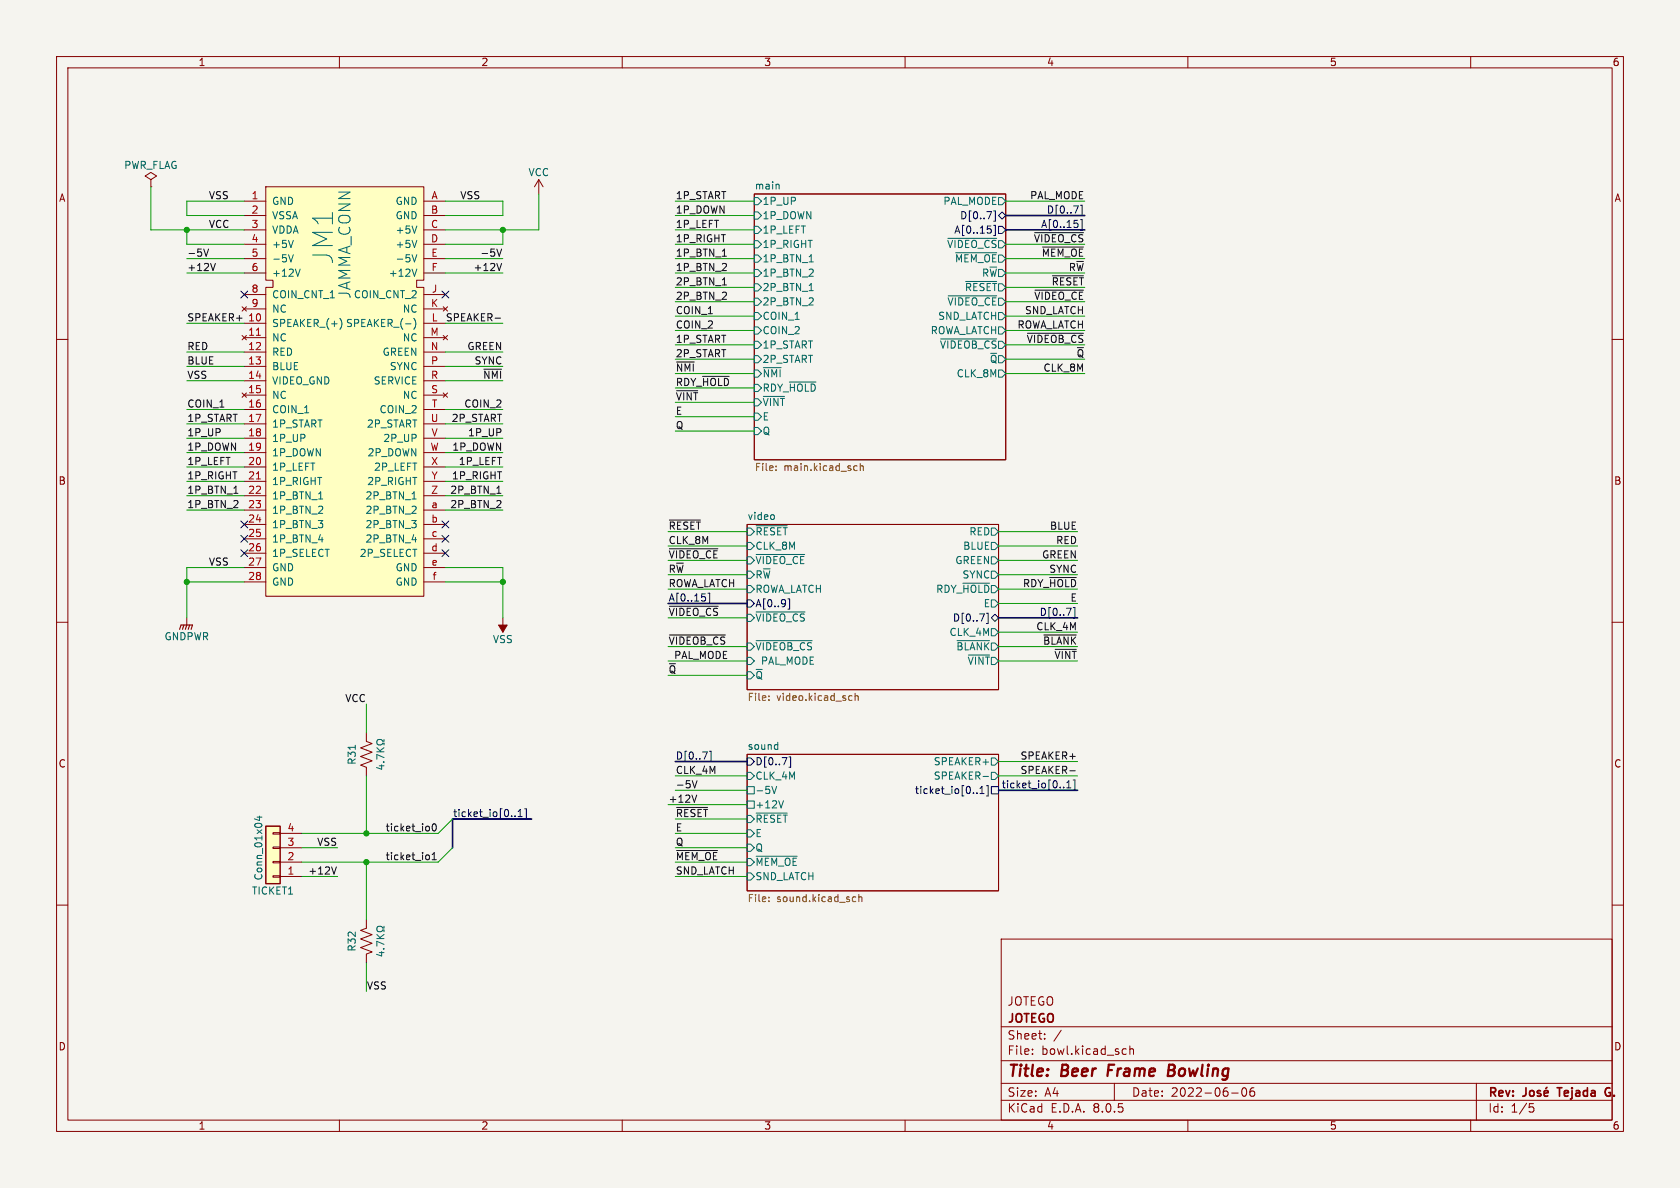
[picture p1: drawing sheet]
<svg xmlns="http://www.w3.org/2000/svg" width="297mm" height="210mm" viewBox="0 0 297 210" stroke-linecap="round" stroke-linejoin="round" font-family="sans-serif">
<path d="M0 0h297v210h-297z" fill="#f5f4ef" stroke="#f5f4ef" stroke-width=".18"/>
<g fill="none" stroke="#840000" stroke-width=".18">
<path d="M10 10h277v190h-277zM12 12h273v186h-273zM60 10v2M110 10v2M160 10v2M210 10v2M260 10v2M26.7 31.8l1-.7-1-.6-1 .6 1 .7v1.2M26.7 33h.1M133.3 34.3h44.5v47h-44.5zM10 60h2M285 60h2"/>
<path d="M132.1 92.7h44.4v29.2h-44.4zM10 110h2M285 110h2M64.8 129.5v1.6l1 .3-2 .8 2 .8-2 .7 2 .8-2 .8 1 .3v1.6M132.1 133.4h44.4v24.1h-44.4zM10 160h2M285 160h2M177 166h108v32h-108zM60 198v2M110 198v2M160 198v2M177 194.5h108"/>
<path d="M177 191.5h108M177 187.5h108M177 181.5h108M182.5 186.3v.1M182.5 185.5v.1M184.7 183.6v.1M184.7 182.8v.1M187.6 182.1l-1.3 2M197 191.5v3M198.7 185.4l.4 .1M199.1 186.3l-.4 .1M199.7 185.5l.3-.1 .3 .1 .1 .9"/>
<path d="M199.7 184.9v1.5M210 198v2M217.7 193.2h1.2M220 192.3a.94 .94 0 0 1 0 1.5 .81 .81 0 0 1-.3-1.4M221.7 192.3a.59 .59 0 0 0-.7 .6v.6l.1 .2 .4 .1 .2-.1 .1-.5-.1-.3h-.5l-.2 .3M260 198v2M261 191.5v6.5M270.4 195.1h.7M270.5 195.7h.4l.3 .3-.2 .5-.5 .1"/>
</g>
<path d="M269.8 192.3v1.1a.48 .48 0 0 1-.6 .4M270.6 192.9l.3-.1 .3 .3v.4l-.3 .3-.3-.1-.2-.2v-.4zM272.3 192.9l-.3-.1-.2 .2v.2l.5 .2v.3h-.5M273 193.3l.7-.2-.1-.2-.4-.1-.2 .2 .1 .7h.5M273.5 192.2l-.2 .2M275.3 192.3h.8M284.4 193.1h.3M284.5 192.3a.75 .75 0 0 0-.7 .7 .75 .75 0 0 0 .6 .8l.2-.1" fill="none" stroke="#840000" stroke-width=".3"/>
<path d="M196 188.2l-.2 2M206.6 189.2h.6M207.2 189.2l.3 .1M207.4 188.2h-.7l-.3 2 1-.1M207.4 189.1l-.2 .1" fill="none" stroke="#840000" stroke-width=".4"/>
<g fill="none" stroke="#006464" stroke-width=".18">
<path d="M133.3 34.9h.7l.6 .7-.6 .6h-.7zM133.3 37.5h.7l.6 .6-.6 .6h-.7zM137.7 32.6v.8M176.5 34.9h.7l.6 .7-.6 .6h-.7zM133.3 40h.7l.6 .6-.6 .7h-.7zM133.3 42.5h.7l.6 .7-.6 .6h-.7zM133.3 52.7h.7l.6 .6-.6 .7h-.7zM133.3 45.1h.7l.6 .6-.6 .7h-.7zM133.3 47.6h.7l.6 .7-.6 .6h-.7zM133.3 50.2h.7l.6 .6-.6 .6h-.7zM133.3 57.8h.7l.6 .6-.6 .7h-.7zM133.3 55.2h.7l.6 .7-.6 .6h-.7z"/>
<path d="M143 46.3h.8M143 51.4h.8M166.3 59.9h9.9M167.6 42.1h8.6M167.6 52.3h8.6M169 44.7h7.2M170.7 49.8h5.5M176.5 55.2h.7l.6 .7-.6 .6h-.7zM176.5 57.8h.7l.6 .6-.6 .7h-.7zM133.3 60.3h.7l.6 .7-.6 .6h-.7zM133.3 62.9h.7l.6 .6-.6 .6h-.7zM133.3 65.4h.7l.6 .6-.6 .7h-.7z"/>
<path d="M133.3 70.5h.7l.6 .6-.6 .7h-.7zM133.3 73h.7l.6 .7-.6 .6h-.7zM133.3 75.6h.7l.6 .6-.6 .6h-.7zM133.3 67.9h.7l.6 .7-.6 .6h-.7zM134.9 65h3.2M134.9 70.1h3.8M139.5 67.5h4.8M176.5 65.4h.7l.6 .6-.6 .7h-.7zM132.1 93.3h.6l.6 .7-.6 .6h-.6zM132.1 98.4h.6l.6 .7-.6 .6h-.6zM132.1 95.9h.6l.6 .6-.6 .7h-.6zM133.7 92.9h5.5"/>
<path d="M133.7 98h8.6M136.8 91.1v.6M175.3 93.3h.6l.6 .7-.6 .6h-.6zM175.3 95.9h.6l.6 .6-.6 .7h-.6zM175.3 98.4h.6l.6 .7-.6 .6h-.6zM132.1 101h.6l.6 .6-.6 .6h-.6zM132.1 103.5h.6l.6 .6-.6 .7h-.6zM132.1 108.6h.6l.6 .6-.6 .7h-.6zM132.1 118.7h.6l.6 .7-.6 .6h-.6zM132.1 113.7h.6l.6 .6-.6 .6h-.6zM132.1 116.2h.6l.6 .6-.6 .7h-.6zM133.7 113.3h9.9"/>
<path d="M133.7 108.2h8.6M169.2 113.3h5.7M170.2 103.1h4.7M171.2 115.8h3.7M175.3 101h.6l.6 .6-.6 .6h-.6zM175.3 106h.6l.6 .7-.6 .6h-.6zM175.3 111.1h.6l.6 .7-.6 .6h-.6zM62.8 131.7v.8M66.6 132.9h1.3M66.6 132.2l.7 .7M67 135.4h.9M67.5 135.2v.8l-.9-.3"/>
<path d="M67.8 134.7h.1M67.9 130.7v.3h-.3a.54 .54 0 0 0-.7-.2 .54 .54 0 0 0-.2 .7 .58 .58 0 0 0 .9-.1h.3v.3M67.9 133.9l-1.3-.5v.8M67.9 132.2l-.7 .5M132.1 139.1h1.2v1.2h-1.2zM132.1 136.5h.6l.6 .7-.6 .6h-.6zM136.5 139l.4 1.3 .4-1.3M137.4 131.6l.1 .1M137.5 131.2v1.3M137.5 132.4l-.1 .1M173.8 137.3h1M175.3 134h.6l.6 .6-.6 .7h-.6z"/>
<path d="M175.3 136.5h.6l.6 .7-.6 .6h-.6zM132.1 154.3h.6l.6 .6-.6 .7h-.6zM132.1 146.7h.6l.6 .6-.6 .7h-.6zM132.1 149.2h.6l.6 .7-.6 .6h-.6zM132.1 151.8h.6l.6 .6-.6 .6h-.6zM132.1 141.6h1.2v1.3h-1.2zM132.1 144.1h.6l.6 .7-.6 .6h-.6zM133.7 151.4h7.2M133.7 143.7h5.5M138.5 141.5l-.4 1.3"/>
</g>
<g fill="none" stroke="#000084" stroke-width=".18">
<path d="M175.7 37.3h.3v1.8h-.3M175.7 39.8h.3v1.8h-.3M176.5 38.1l.7-.6 .6 .6-.6 .6zM175.2 40.6v.5M176.5 40h.7l.6 .6-.6 .7h-.7zM132.1 106h.6l.6 .7-.6 .6h-.6zM139.3 105.9h.3v1.8h-.3M174.4 108.4h.3v1.8h-.3M175.3 109.2l.6-.6 .6 .6-.6 .7zM132.1 134h.6l.6 .6-.6 .7h-.6zM139.5 133.8h.3v1.8h-.3M173.2 139.4l.4-.4v1.3"/>
<path d="M174.4 138.9h.3v1.8h-.3M175.3 139.1h1.2v1.2h-1.2zM172.7 140.2v.1M173.2 140.3h.8"/>
</g>
<g fill="none" stroke="#725600" stroke-width=".18">
<path d="M137.2 83.1v.1M137.2 82.4v.1M151.2 82.3l.3 .1M151.5 83.1l-.3 .1M152.1 82.5l.2-.2 .3 .1v.8M152.1 81.9v1.3M135.9 123.7v.1M135.9 123v.2M150.3 123h.3M150.6 123.8h-.3M151.2 123.1l.2-.1h.3v.8M151.2 122.6v1.2"/>
<path d="M135.9 158.6v.1M135.9 159.3v.1M150.9 158.5l.4 .1M151.3 159.3l-.4 .1M151.8 158.7l.2-.2 .3 .1 .1 .8M151.8 158.1v1.3"/>
</g>
<path d="M47 33h27.9v16.5h-1.2v1.3h1.2v54.6h-27.9v-54.6h1.3v-1.3h-1.3z" fill="#ffffc2"/>
<g fill="none" stroke="#840000" stroke-width=".18">
<path d="M43.2 35.6h3.8M43.2 38.1h3.8M47 33h27.9v16.5h-1.2v1.3h1.2v54.6h-27.9v-54.6h1.3v-1.3h-1.3zM74.9 35.6h3.8M74.9 38.1h3.8M95.2 31.8l-.7 1.2M95.2 31.8v2.5M95.2 31.8l.8 1.2M42.8 59.3l.8 .8M42.8 54.2l.8 .8M43.2 57.2h3.8M43.2 59.7h3.8"/>
<path d="M43.2 40.6h3.8M43.2 43.2h3.8M43.2 45.7h3.8M43.2 48.3h3.8M43.2 52.1h3.8M43.2 54.6h3.8M43.6 59.3l-.8 .8M43.6 54.2l-.8 .8M74.9 57.2h3.8M74.9 59.7h3.8M74.9 40.6h3.8M74.9 43.2h3.8"/>
<path d="M74.9 45.7h3.8M74.9 48.3h3.8M74.9 52.1h3.8M74.9 54.6h3.8M78.4 54.2l.7 .8M78.4 59.3l.7 .8M79.1 54.2l-.7 .8M79.1 59.3l-.7 .8M42.8 69.5l.8 .7M43.2 62.2h3.8M43.2 64.8h3.8M43.2 67.3h3.8"/>
<path d="M43.2 69.9h3.8M43.2 72.4h3.8M43.2 74.9h3.8M43.2 77.5h3.8M43.6 69.5l-.8 .7M74.9 62.2h3.8M74.9 64.8h3.8M74.9 67.3h3.8M74.9 69.9h3.8M74.9 72.4h3.8M74.9 74.9h3.8M74.9 77.5h3.8"/>
<path d="M78.4 69.5l.7 .7M79.1 69.5l-.7 .7M43.2 80h3.8M43.2 82.6h3.8M43.2 85.1h3.8M43.2 87.6h3.8M43.2 90.2h3.8M43.2 92.7h3.8M43.2 95.3h3.8M43.2 97.8h3.8M74.9 80h3.8M74.9 82.6h3.8"/>
<path d="M74.9 85.1h3.8M74.9 87.6h3.8M74.9 90.2h3.8M74.9 92.7h3.8M74.9 95.3h3.8M74.9 97.8h3.8M33 109.2v1.3M43.2 100.3h3.8M43.2 102.9h3.8M74.9 100.3h3.8M74.9 102.9h3.8M88.9 109.2v2.6"/>
<path d="M64.8 162.6v1.5l-1 .4 2 .7-2 .8 2 .8-2 .7 2 .8-1 .4v1.5"/>
</g>
<g fill="none" stroke="#006464" stroke-width=".18">
<path d="M73.7 39.9l-.4 1.3M51 45l.4 1.3 .5-1.3M51.9 42.5l-.5 1.3M53.1 47.6l-.5 1.2M60.1 56.3a1.46 1.46 0 0 1 0 1.9M72.8 45l.5 1.3 .4-1.3M73.1 56.3a1.46 1.46 0 0 1 0 1.9M73.7 42.5l-.4 1.3M73.7 47.6l-.4 1.2M56.3 88.2h.8M72.8 88.2h.8M66.6 165.9h1.3"/>
<path d="M66.6 165.2l.7 .7M67 168.4h.9M67.5 168.2v.8l-.9-.3M67.8 167.7h.1M67.9 163.7v.3h-.3a.54 .54 0 0 0-.7-.2 .54 .54 0 0 0-.2 .7 .58 .58 0 0 0 .9-.1h.3v.3M67.9 166.9l-1.3-.5v.8M67.9 165.2l-.7 .5"/>
</g>
<path d="M45.3 59.3h.8M45.3 84.7h.8" fill="none" stroke="#a90000" stroke-width=".18"/>
<path d="M31.7 111.3l.3-.8h2l-.2 .8M32.5 110.5l-.2 .8M33 110.5l-.2 .8M33.5 110.5l-.2 .8" fill="none" stroke="#840000" stroke-width=".2"/>
<path d="M88.1 110.5h1.6l-.8 1.3z" fill="#840000" stroke="#840000" stroke-width=".18"/>
<path d="M47 146.1h2.5v10.1h-2.5z" fill="#ffffc2"/>
<path d="M48.3 147.2h1.2v.2h-1.2zM48.3 149.7h1.2v.3h-1.2zM48.3 152.3h1.2v.2h-1.2zM48.3 154.8h1.2v.3h-1.2zM49.5 154.9h3.8M49.5 152.4h3.8M49.5 149.9h3.8M49.5 147.3h3.8" fill="none" stroke="#840000" stroke-width=".18"/>
<path d="M47 146.1h2.5v10.1h-2.5z" fill="none" stroke="#840000" stroke-width=".25"/>
<path d="M45.5 144.4h.8M45.9 144.3v.8l-.9-.4" fill="none" stroke="#006464" stroke-width=".18"/>
<g fill="none" stroke="#0f0f0f" stroke-width=".18">
<path d="M36 44l.4 1.3 .5-1.3M38.1 46.6l-.4 1.2M87.5 56.2h1M87.8 44l.5 1.3 .4-1.3M88.7 46.6l-.4 1.2M127.7 45.3h.7M127.7 50.4h.7M181.6 58.9h9.9M182.9 41.1h8.6M183 51.3h8.5M184.3 43.7h7.2M186.1 48.8h5.4"/>
<path d="M85.5 65.3h3.2M119.6 69.1h3.7M119.6 64h3.1M124.2 66.5h4.7M41.3 87.2h.8M87.8 87.2h.8M118.3 97h8.6M118.3 91.9h5.5M118.3 107.2h8.7M118.3 112.3h9.9M184.5 112.3h5.8M185.6 102.1h4.7"/>
<path d="M186.5 114.8h3.8M122.4 138l.4 1.3 .4-1.3M189.1 136.3h1M59.5 153.2l-.5 1.3M75.8 151.2l.1 .2-.1 .5M76.4 152h.7M76.4 151.1l.4-.4v1.3M76.5 145.7l.2-.1a.68 .68 0 0 1 .4 .7 .68 .68 0 0 1-.4 .6l-.2-.1-.1-.4zM119.6 142.7h5.5M119.6 150.4h7.3M123.2 140.5l-.5 1.3"/>
</g>
<g fill="none" stroke="#000084" stroke-width=".18">
<path d="M190.5 39.6v.5M191 36.3h.3v1.8h-.3M191 38.8h.3v1.8h-.3M42.6 51.5l1.2 1.2M43.8 51.5l-1.2 1.2M78.1 51.5l1.2 1.2M79.3 51.5l-1.2 1.2M42.6 94.6l1.2 1.3M42.6 92.1l1.2 1.2M42.6 97.2l1.2 1.2M43.8 94.6l-1.2 1.3M43.8 92.1l-1.2 1.2"/>
<path d="M43.8 97.2l-1.2 1.2M78.1 94.6l1.2 1.3M78.1 97.2l1.2 1.2M78.1 92.1l1.2 1.2M79.3 94.6l-1.2 1.3M79.3 97.2l-1.2 1.2M79.3 92.1l-1.2 1.2M124.7 105.6v.5M125.2 104.9h.3v1.8h-.3M189.7 107.4h.3v1.8h-.3M125.4 132.8h.3v1.8h-.3M188 139.2v.1"/>
<path d="M188.6 139.3h.7M188.6 138.4l.3-.4v1.3M189.7 137.9h.3v1.8h-.3M91.1 144.2v.2M91.6 144.4h.7M91.6 143.4l.4-.3v1.3M92.7 143h.4v1.8h-.4"/>
</g>
<path d="M177.8 38.1h14M177.8 40.6h14M118.1 106.7h14M176.5 109.2h14M119.4 134.6h12.7M176.5 139.7h14M94 144.8h-14v5.1" fill="none" stroke="#000084" stroke-width=".3"/>
<g fill="none" stroke="#009600" stroke-width=".18">
<path d="M26.7 33v7.6h16.5M43.2 35.6h-10.2v2.5h10.2M78.7 35.6h10.2v2.5h-10.2M95.2 34.3v6.3h-16.5M119.4 38.1h13.9M119.4 35.6h13.9M177.8 35.6h14M33 48.3h10.2M33 40.6v2.6h10.2M33 45.7h10.2M33 57.2h10.2M78.7 48.3h10.2"/>
<path d="M78.7 45.7h10.2M78.7 57.2h10.2M88.9 40.6v2.6h-10.2M119.4 40.6h13.9M119.4 48.3h13.9M119.4 45.7h13.9M119.4 55.9h13.9M119.4 43.2h13.9M119.4 50.8h13.9M119.4 58.4h13.9M119.4 53.3h13.9M177.8 48.3h14"/>
<path d="M177.8 45.7h14M177.8 55.9h14M177.8 43.2h14M177.8 50.8h14M177.8 58.4h14M177.8 53.3h14M33 74.9h10.2M33 77.5h10.2M33 62.2h10.2M33 64.8h10.2M33 72.4h10.2M33 67.3h10.2"/>
<path d="M78.7 74.9h10.2M78.7 77.5h10.2M78.7 62.2h10.2M78.7 64.8h10.2M78.7 72.4h10.2M78.7 67.3h10.2M119.4 73.7h13.9M119.4 76.2h13.9M119.4 61h13.9M119.4 63.5h13.9M119.4 66h13.9M119.4 68.6h13.9"/>
<path d="M119.4 71.1h13.9M177.8 61h14M177.8 63.5h14M177.8 66h14M33 90.2h10.2M33 87.6h10.2M33 82.6h10.2M33 80h10.2M33 85.1h10.2M78.7 90.2h10.2M78.7 87.6h10.2M78.7 82.6h10.2"/>
<path d="M78.7 80h10.2M78.7 85.1h10.2M118.1 96.5h14M118.1 99.1h14M118.1 94h14M176.5 96.5h14M176.5 99.1h14M176.5 94h14M33 102.9h10.2M43.2 100.3h-10.2v8.9M78.7 100.3h10.2v8.9M78.7 102.9h10.2"/>
<path d="M118.1 109.2h14M118.1 104.1h14M118.1 101.6h14M118.1 114.3h14M118.1 116.8h14M118.1 119.4h14M176.5 104.1h14M176.5 101.6h14M176.5 114.3h14M176.5 116.8h14M176.5 111.8h14M176.5 106.7h14"/>
<path d="M64.8 124.5v5M64.8 137.2v10.1M119.4 137.2h12.7M119.4 139.7h12.7M176.5 137.2h14M176.5 134.6h14M53.3 154.9h6.4M53.3 149.9h6.4M64.8 152.4v10.2M80 144.8l-2.5 2.5h-24.2M80 149.9l-2.5 2.5h-24.2M118.1 142.2h14"/>
<path d="M119.4 147.3h12.7M119.4 154.9h12.7M119.4 149.9h12.7M119.4 152.4h12.7M119.4 144.8h12.7M64.8 170.2v5.1"/>
</g>
<g fill="#009600" stroke="#009600" stroke-width=".18">
<circle cx="33" cy="102.9" r=".46"/>
<circle cx="64.8" cy="152.4" r=".46"/>
<circle cx="64.8" cy="147.3" r=".46"/>
<circle cx="88.9" cy="40.6" r=".46"/>
<circle cx="88.9" cy="102.9" r=".46"/>
<circle cx="33" cy="40.6" r=".46"/>
</g>
<text font-size="4.9" fill="#006464" x="59.1" y="46.8" transform="rotate(-90 59.1 46.8)">JM1</text>
<text font-size="2.8" fill="#006464" x="62.2" y="52.9" transform="rotate(-90 62.2 52.9)">JAMMA_CONN</text>
<g font-size="2.8" fill="#840000">
<text x="178" y="190.9">Title:</text>
<text x="187.7" y="190.9">Beer</text>
<text x="196.6" y="190.9">Frame</text>
<text x="208.1" y="190.9">Bowling</text>
</g>
<g font-size="2.1" fill="#840000">
<text x="178" y="178">JOTEGO</text>
<text x="178" y="184">Sheet:</text>
<text x="178" y="181.2">JOTEGO</text>
<text x="178" y="186.7">File:</text>
<text x="184.1" y="186.7">bowl.kicad_sch</text>
<text x="178" y="196.9">KiCad</text>
<text x="178" y="194.1">Size:</text>
<text x="184.7" y="194.1">A4</text>
<text x="185.7" y="196.9">E.D.A.</text>
<text x="193.3" y="196.9">8.0.5</text>
<text x="200" y="194.1">Date:</text>
<text x="207" y="194.1">2022-06-06</text>
<text x="263" y="194.3">Rev:</text>
<text x="263" y="196.9">Id:</text>
<text x="267.1" y="196.9">1/5</text>
<text x="276.1" y="194.3">Tejada</text>
<text x="285.1" y="194.3">G.</text>
</g>
<g font-size="1.8" fill="#840000">
<text x="35" y="11.9">1</text>
<text x="85" y="11.9">2</text>
<text x="135" y="11.9">3</text>
<text x="185" y="11.9">4</text>
<text x="235" y="11.9">5</text>
<text x="285" y="11.9">6</text>
<text x="10.3" y="35.9">A</text>
<text x="285.3" y="35.9">A</text>
<text x="10.3" y="85.9">B</text>
<text x="285.3" y="85.9">B</text>
<text x="10.3" y="135.9">C</text>
<text x="285.3" y="135.9">C</text>
<text x="10.3" y="185.9">D</text>
<text x="285.3" y="185.9">D</text>
<text x="35" y="199.9">1</text>
<text x="85" y="199.9">2</text>
<text x="135" y="199.9">3</text>
<text x="185" y="199.9">4</text>
<text x="235" y="199.9">5</text>
<text x="285" y="199.9">6</text>
</g>
<g font-size="1.8" fill="#006464">
<text x="21.9" y="30.1">PWR_FLAG</text>
<text x="93.3" y="31.3">VCC</text>
<text x="133.3" y="33.6">main</text>
<text x="48" y="36.4">GND</text>
<text x="48" y="39">VSSA</text>
<text x="48" y="41.5">VDDA</text>
<text x="69.8" y="36.4">GND</text>
<text x="69.8" y="39">GND</text>
<text x="69.8" y="41.5">+5V</text>
<text x="134.7" y="36.4">1P_UP</text>
<text x="134.7" y="39">1P_DOWN</text>
<text x="134.7" y="41.5">1P_LEFT</text>
<text x="166.9" y="36.4">PAL_MODE</text>
<text x="48" y="44">+5V</text>
<text x="48" y="46.6">-5V</text>
<text x="69.8" y="44">+5V</text>
<text x="69.8" y="46.6">-5V</text>
<text x="134.7" y="44">1P_RIGHT</text>
<text x="134.7" y="46.6">1P_BTN_1</text>
<text x="167.3" y="44">~{VIDEO_CS}</text>
<text x="168.7" y="46.6">~{MEM_OE}</text>
<text x="48" y="49.1">+12V</text>
<text x="48" y="52.9">COIN_CNT_1</text>
<text x="62.5" y="52.9">COIN_CNT_2</text>
<text x="68.6" y="49.1">+12V</text>
<text x="134.7" y="49.1">1P_BTN_2</text>
<text x="134.7" y="51.7">2P_BTN_1</text>
<text x="170.5" y="51.7">~{RESET}</text>
<text x="173.5" y="49.1">R~{W}</text>
<text x="48" y="58">SPEAKER_(+)</text>
<text x="48" y="55.5">NC</text>
<text x="61.1" y="58">SPEAKER_(-)</text>
<text x="71.1" y="55.5">NC</text>
<text x="134.7" y="54.2">2P_BTN_2</text>
<text x="134.7" y="59.3">COIN_2</text>
<text x="134.7" y="56.7">COIN_1</text>
<text x="164.4" y="59.3">ROWA_LATCH</text>
<text x="165.8" y="56.7">SND_LATCH</text>
<text x="167.4" y="54.2">~{VIDEO_CE}</text>
<text x="48" y="60.6">NC</text>
<text x="48" y="63.1">RED</text>
<text x="48" y="65.6">BLUE</text>
<text x="67.5" y="63.1">GREEN</text>
<text x="68.8" y="65.6">SYNC</text>
<text x="71.1" y="60.6">NC</text>
<text x="134.7" y="61.8">1P_START</text>
<text x="134.7" y="64.4">2P_START</text>
<text x="166.1" y="61.8">~{VIDEOB_CS}</text>
<text x="174.9" y="64.4">~{Q}</text>
<text x="48" y="68.2">VIDEO_GND</text>
<text x="48" y="70.7">NC</text>
<text x="66" y="68.2">SERVICE</text>
<text x="71.1" y="70.7">NC</text>
<text x="134.7" y="66.9">~{NMI}</text>
<text x="134.7" y="72">~{VINT}</text>
<text x="134.7" y="69.4">RDY_~{HOLD}</text>
<text x="169" y="66.9">CLK_8M</text>
<text x="48" y="73.3">COIN_1</text>
<text x="48" y="75.8">1P_START</text>
<text x="64.8" y="75.8">2P_START</text>
<text x="67" y="73.3">COIN_2</text>
<text x="134.7" y="74.5">E</text>
<text x="134.7" y="77.1">Q</text>
<text x="48" y="78.3">1P_UP</text>
<text x="48" y="80.9">1P_DOWN</text>
<text x="48" y="83.4">1P_LEFT</text>
<text x="64.9" y="80.9">2P_DOWN</text>
<text x="66" y="83.4">2P_LEFT</text>
<text x="67.7" y="78.3">2P_UP</text>
<text x="48" y="86">1P_RIGHT</text>
<text x="48" y="88.5">1P_BTN_1</text>
<text x="64.5" y="88.5">2P_BTN_1</text>
<text x="64.8" y="86">2P_RIGHT</text>
<text x="48" y="91">1P_BTN_2</text>
<text x="48" y="93.6">1P_BTN_3</text>
<text x="64.5" y="91">2P_BTN_2</text>
<text x="64.5" y="93.6">2P_BTN_3</text>
<text x="132.1" y="92">video</text>
<text x="133.5" y="94.8">~{RESET}</text>
<text x="171.3" y="94.8">RED</text>
<text x="48" y="96.1">1P_BTN_4</text>
<text x="48" y="98.7">1P_SELECT</text>
<text x="48" y="101.2">GND</text>
<text x="63.5" y="98.7">2P_SELECT</text>
<text x="64.5" y="96.1">2P_BTN_4</text>
<text x="69.8" y="101.2">GND</text>
<text x="133.5" y="99.9">~{VIDEO_CE}</text>
<text x="133.5" y="97.4">CLK_8M</text>
<text x="168.8" y="99.9">GREEN</text>
<text x="170.2" y="97.4">BLUE</text>
<text x="48" y="103.7">GND</text>
<text x="69.8" y="103.7">GND</text>
<text x="133.5" y="102.5">R~{W}</text>
<text x="133.5" y="105">ROWA_LATCH</text>
<text x="165.4" y="105">RDY_~{HOLD}</text>
<text x="170.1" y="102.5">SYNC</text>
<text x="173.8" y="107.5">E</text>
<text x="29" y="113.4">GNDPWR</text>
<text x="87" y="113.9">VSS</text>
<text x="133.5" y="110.1">~{VIDEO_CS}</text>
<text x="167.8" y="112.6">CLK_4M</text>
<text x="133.5" y="115.2">~{VIDEOB_CS}</text>
<text x="134.6" y="117.7">PAL_MODE</text>
<text x="169" y="115.2">~{BLANK}</text>
<text x="171" y="117.7">~{VINT}</text>
<text x="133.5" y="120.2">~{Q}</text>
<text x="63.1" y="135.3" transform="rotate(-90 63.1 135.3)">R31</text>
<text x="132.1" y="132.6">sound</text>
<text x="165" y="135.5">SPEAKER+</text>
<text x="133.5" y="140.6">-5V</text>
<text x="133.5" y="138">CLK_4M</text>
<text x="133.5" y="143.1">+12V</text>
<text x="165" y="138">SPEAKER-</text>
<text x="133.5" y="148.2">E</text>
<text x="133.5" y="145.6">~{RESET}</text>
<text x="46.6" y="155.7" transform="rotate(-90 46.6 155.7)">Conn_01x04</text>
<text x="133.5" y="155.8">SND_LATCH</text>
<text x="133.5" y="150.7">Q</text>
<text x="133.5" y="153.3">~{MEM_OE}</text>
<text x="44.4" y="158.3">TICKET1</text>
<text x="63.1" y="168.3" transform="rotate(-90 63.1 168.3)">R32</text>
</g>
<g font-size="1.8" fill="#0f0f0f">
<text x="36.8" y="35.3">VSS</text>
<text x="81.3" y="35.3">VSS</text>
<text x="119.4" y="35.3">1P_START</text>
<text x="182.2" y="35.3">PAL_MODE</text>
<text x="36.8" y="40.4">VCC</text>
<text x="119.4" y="37.8">1P_DOWN</text>
<text x="119.4" y="40.4">1P_LEFT</text>
<text x="33" y="45.5">-5V</text>
<text x="33" y="48">+12V</text>
<text x="83.6" y="48">+12V</text>
<text x="84.8" y="45.5">-5V</text>
<text x="119.4" y="45.5">1P_BTN_1</text>
<text x="119.4" y="42.9">1P_RIGHT</text>
<text x="119.4" y="48">1P_BTN_2</text>
<text x="182.7" y="42.9">~{VIDEO_CS}</text>
<text x="184.1" y="45.5">~{MEM_OE}</text>
<text x="188.8" y="48">R~{W}</text>
<text x="119.4" y="53.1">2P_BTN_2</text>
<text x="119.4" y="50.5">2P_BTN_1</text>
<text x="182.7" y="53.1">~{VIDEO_CE}</text>
<text x="185.8" y="50.5">~{RESET}</text>
<text x="33" y="56.9">SPEAKER+</text>
<text x="78.7" y="56.9">SPEAKER-</text>
<text x="119.4" y="55.6">COIN_1</text>
<text x="119.4" y="58.2">COIN_2</text>
<text x="179.8" y="58.2">ROWA_LATCH</text>
<text x="181.1" y="55.6">SND_LATCH</text>
<text x="33" y="64.5">BLUE</text>
<text x="33" y="62">RED</text>
<text x="82.5" y="62">GREEN</text>
<text x="83.8" y="64.5">SYNC</text>
<text x="119.4" y="60.7">1P_START</text>
<text x="119.4" y="63.2">2P_START</text>
<text x="119.4" y="65.8">~{NMI}</text>
<text x="181.4" y="60.7">~{VIDEOB_CS}</text>
<text x="184.4" y="65.8">CLK_8M</text>
<text x="190.2" y="63.2">~{Q}</text>
<text x="33" y="67">VSS</text>
<text x="85.3" y="67">~{NMI}</text>
<text x="119.4" y="68.3">RDY_~{HOLD}</text>
<text x="119.4" y="70.9">~{VINT}</text>
<text x="33" y="72.1">COIN_1</text>
<text x="33" y="74.7">1P_START</text>
<text x="33" y="77.2">1P_UP</text>
<text x="79.7" y="74.7">2P_START</text>
<text x="82" y="72.1">COIN_2</text>
<text x="82.6" y="77.2">1P_UP</text>
<text x="119.4" y="75.9">Q</text>
<text x="119.4" y="73.4">E</text>
<text x="33" y="82.3">1P_LEFT</text>
<text x="33" y="79.7">1P_DOWN</text>
<text x="79.9" y="79.7">1P_DOWN</text>
<text x="81" y="82.3">1P_LEFT</text>
<text x="33" y="87.4">1P_BTN_1</text>
<text x="33" y="84.8">1P_RIGHT</text>
<text x="33" y="89.9">1P_BTN_2</text>
<text x="79.5" y="89.9">2P_BTN_2</text>
<text x="79.5" y="87.4">2P_BTN_1</text>
<text x="79.8" y="84.8">1P_RIGHT</text>
<text x="118.1" y="93.7">~{RESET}</text>
<text x="185.5" y="93.7">BLUE</text>
<text x="36.8" y="100.1">VSS</text>
<text x="118.1" y="98.8">~{VIDEO_CE}</text>
<text x="118.1" y="96.3">CLK_8M</text>
<text x="118.1" y="101.3">R~{W}</text>
<text x="184.1" y="98.8">GREEN</text>
<text x="185.4" y="101.3">SYNC</text>
<text x="186.6" y="96.3">RED</text>
<text x="118.1" y="103.9">ROWA_LATCH</text>
<text x="180.7" y="103.9">RDY_~{HOLD}</text>
<text x="189.1" y="106.4">E</text>
<text x="118.1" y="109">~{VIDEO_CS}</text>
<text x="183.1" y="111.5">CLK_4M</text>
<text x="118.1" y="119.1">~{Q}</text>
<text x="118.1" y="114">~{VIDEOB_CS}</text>
<text x="119.3" y="116.6">PAL_MODE</text>
<text x="184.3" y="114">~{BLANK}</text>
<text x="186.3" y="116.6">~{VINT}</text>
<text x="60.9" y="124.2">VCC</text>
<text x="119.4" y="136.9">CLK_4M</text>
<text x="180.3" y="134.4">SPEAKER+</text>
<text x="180.3" y="136.9">SPEAKER-</text>
<text x="118.1" y="142">+12V</text>
<text x="119.4" y="139.4">-5V</text>
<text x="56" y="149.6">VSS</text>
<text x="68.1" y="147.1">ticket_io0</text>
<text x="119.4" y="144.5">~{RESET}</text>
<text x="119.4" y="149.6">Q</text>
<text x="119.4" y="147.1">E</text>
<text x="54.4" y="154.7">+12V</text>
<text x="68.1" y="152.1">ticket_io1</text>
<text x="119.4" y="154.7">SND_LATCH</text>
<text x="119.4" y="152.1">~{MEM_OE}</text>
<text x="64.8" y="175">VSS</text>
</g>
<g font-size="1.8" fill="#a90000">
<text x="44.4" y="35.3">1</text>
<text x="76.2" y="35.3">A</text>
<text x="44.4" y="37.8">2</text>
<text x="44.4" y="40.4">3</text>
<text x="76.1" y="37.8">B</text>
<text x="76.1" y="40.4">C</text>
<text x="44.4" y="42.9">4</text>
<text x="44.4" y="45.5">5</text>
<text x="76.1" y="42.9">D</text>
<text x="76.2" y="45.5">E</text>
<text x="44.4" y="48">6</text>
<text x="44.4" y="51.8">8</text>
<text x="76.2" y="48">F</text>
<text x="76.2" y="51.8">J</text>
<text x="43.8" y="56.9">10</text>
<text x="43.8" y="59.4">11</text>
<text x="44.4" y="54.4">9</text>
<text x="76" y="59.4">M</text>
<text x="76.1" y="54.4">K</text>
<text x="76.2" y="56.9">L</text>
<text x="43.8" y="62">12</text>
<text x="43.8" y="64.5">13</text>
<text x="76.1" y="62">N</text>
<text x="76.1" y="64.5">P</text>
<text x="43.8" y="67.1">14</text>
<text x="43.8" y="69.6">15</text>
<text x="76.1" y="67.1">R</text>
<text x="76.1" y="69.6">S</text>
<text x="43.8" y="72.1">16</text>
<text x="43.8" y="74.7">17</text>
<text x="43.8" y="77.2">18</text>
<text x="76.1" y="74.7">U</text>
<text x="76.2" y="77.2">V</text>
<text x="76.2" y="72.1">T</text>
<text x="43.8" y="79.8">19</text>
<text x="43.8" y="82.3">20</text>
<text x="76" y="79.8">W</text>
<text x="76.1" y="82.3">X</text>
<text x="43.8" y="84.8">21</text>
<text x="43.8" y="87.4">22</text>
<text x="43.8" y="89.9">23</text>
<text x="76.1" y="87.4">Z</text>
<text x="76.2" y="89.9">a</text>
<text x="76.2" y="84.8">Y</text>
<text x="43.8" y="92.5">24</text>
<text x="43.8" y="95">25</text>
<text x="76.2" y="92.5">b</text>
<text x="76.2" y="95">c</text>
<text x="43.8" y="97.5">26</text>
<text x="43.8" y="100.1">27</text>
<text x="76.2" y="97.5">d</text>
<text x="76.2" y="100.1">e</text>
<text x="43.8" y="102.6">28</text>
<text x="76.4" y="102.6">f</text>
<text x="50.7" y="149.6">3</text>
<text x="50.7" y="147.1">4</text>
<text x="50.7" y="154.7">1</text>
<text x="50.7" y="152.1">2</text>
</g>
<g font-size="1.8" fill="#000084">
<text x="168.6" y="41.5">A[0..15]</text>
<text x="169.6" y="39">D[0..7]</text>
<text x="183.9" y="40.4">A[0..15]</text>
<text x="185" y="37.8">D[0..7]</text>
<text x="118.1" y="106.4">A[0..15]</text>
<text x="133.5" y="107.5">A[0..9]</text>
<text x="168.4" y="110.1">D[0..7]</text>
<text x="183.7" y="109">D[0..7]</text>
<text x="119.4" y="134.4">D[0..7]</text>
<text x="133.5" y="135.5">D[0..7]</text>
<text x="161.7" y="140.6">ticket_io[0..1]</text>
<text x="177" y="139.4">ticket_io[0..1]</text>
<text x="80" y="144.5">ticket_io[0..1]</text>
</g>
<g font-size="1.8" fill="#725600">
<text x="133.3" y="83.6">File:</text>
<text x="138.6" y="83.6">main.kicad_sch</text>
<text x="132.1" y="124.2">File:</text>
<text x="137.3" y="124.2">video.kicad_sch</text>
<text x="132.1" y="159.8">File:</text>
<text x="137.3" y="159.8">sound.kicad_sch</text>
</g>
</svg>
